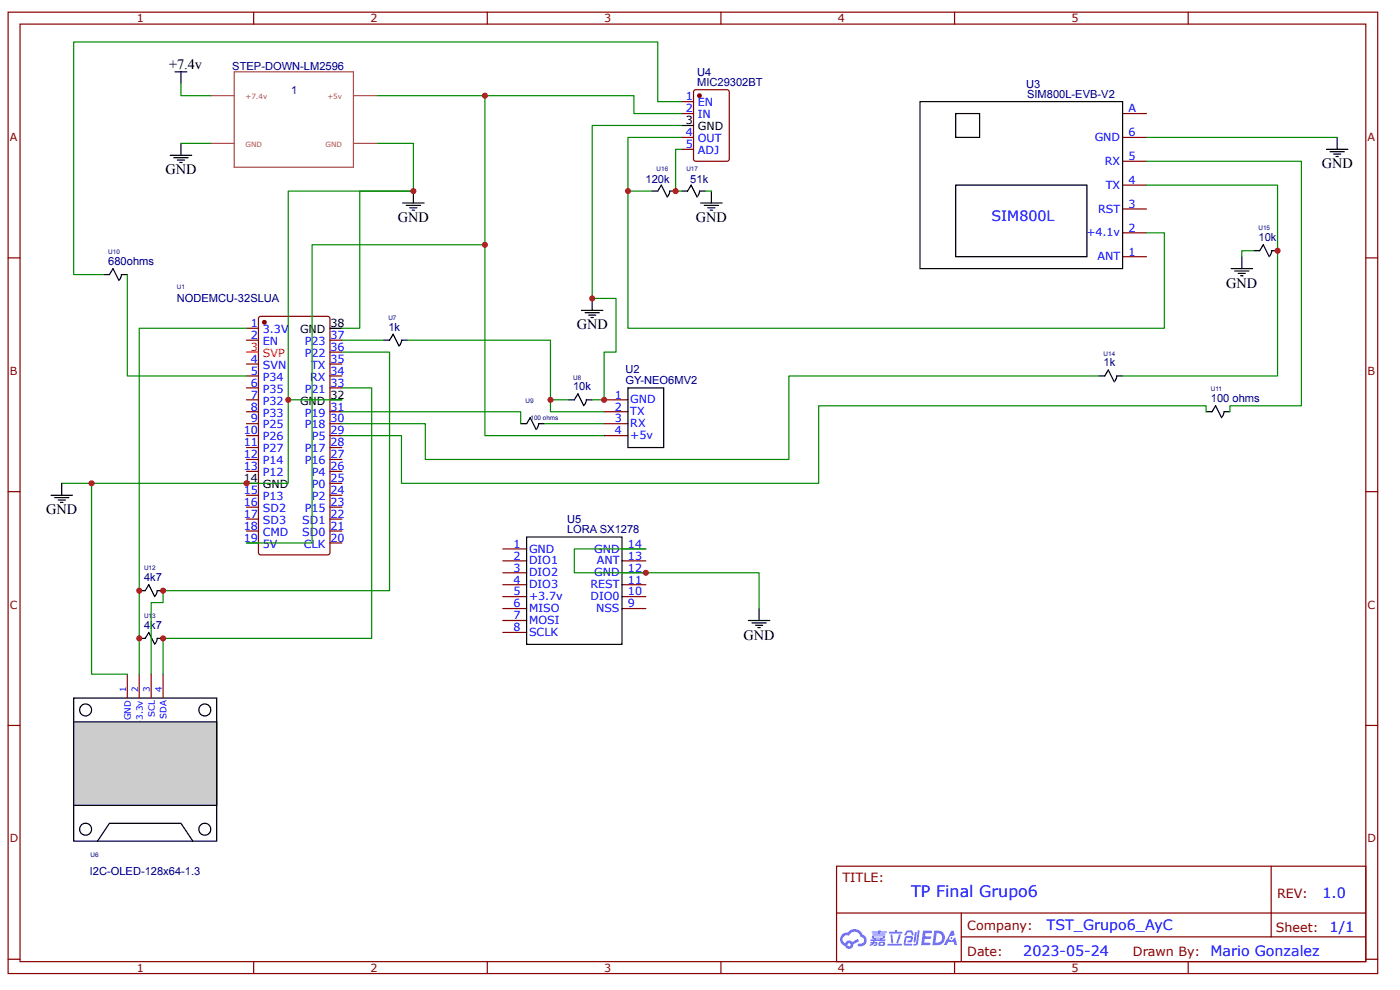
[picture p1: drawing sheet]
<svg xmlns="http://www.w3.org/2000/svg" width="297mm" height="210mm" viewBox="0 0 297 210" stroke-linecap="round" stroke-linejoin="round" font-family="sans-serif">
<g fill="none" stroke="#800" stroke-width=".25">
<path d="M1.7 2.6h290.6v203.8h-290.6zM4.3 5.1h285.5v198.8h-285.5zM53.8 2.6v2.5M103.4 2.6v2.5M152.9 2.6v2.5M202.5 2.6v2.5M252.1 2.6v2.5M1.7 54.7h2.6M289.8 54.7h2.5M1.7 104.2h2.6M289.8 104.2h2.5M1.7 153.8h2.6"/>
<path d="M289.8 153.8h2.5M177.5 183.6h112.3v20.3h-112.3zM177.5 193.6h112.2M203.9 198.6h85.8M203.9 193.6v10.1M269.7 183.7v14.9M1.7 203.4h2.6M53.8 203.9v2.5M103.4 203.9v2.5M152.9 203.9v2.5M202.5 203.9v2.5M252.1 203.9v2.5"/>
<path d="M289.8 203.4h2.5"/>
</g>
<g fill="#58f">
<path d="M195.8 197.3h1.7l.2 .1-.1 .4-1.3 .1-.1 .6h1.1l.2 .3-.2 .2h-1.1l-.1 .8 1.2 .1 .1 .2-.1 .2-1.9 .1z"/>
<path d="M201.8 197.3h.5l.2 .9-.4 .3a.48 .48 0 0 0-.7 .2 .48 .48 0 0 0 .3 .6 .48 .48 0 0 0 .6-.4l.4-.2 .4 1.7h-.6l-.1-.7h-1.2l-.4 .7h-.6z"/>
<path d="M194.1 197.6h.4l-.3 2-.2 .2-.2-.2z"/>
<path d="M194.7 197.3h.4l-.3 2.7a.57 .57 0 0 1-.5 .5 .57 .57 0 0 1-.6-.2l.7-.3z"/>
<path d="M192.3 197.4l.4-.2 .8 .1 .3 1h-.4l-.2-.6h-.6l-.4 .6h-.3z"/>
<path d="M192.1 198.6l1.2-.2a.73 .73 0 0 1 .4 .8 .73 .73 0 0 1-.6 .6h-.5l-.1-.2 .2-.2h.4l.2-.6h-.9l-.3 1.3h1.3l.1 .2-.2 .2h-1.1l-.4-.2-.1-.3z"/>
<path d="M188.3 200.1h2.8l.2 .2-.2 .2h-2.7z"/>
<path d="M190.7 198.1h.4a2.79 2.79 0 0 1-.7 1.9l-.2-.2z"/>
<path d="M188.9 198.1h.4l.2 1.6-.2 .3-.2-.2z"/>
<path d="M188.6 197.5h1.3v-.3h.4v.3h1l.2 .3-.2 .1h-2.6z"/>
<path d="M184.7 199.7l.9-.2v.2l.5 .1-.1 .6-.7 .1v-.2h.4v-.3a.45 .45 0 0 0-.6 .3l-.5 .3-.1-.3 .5-.3h-.4z"/>
<path d="M185 197.4h1.3l.1-.2h.4v.2h1.2l.1 .2-.1 .1h-1.3v.2h1l.2 .2-.2 .1h-2.5l-.1-.3h1.2v-.2h-1.3z"/>
<path d="M198.2 197.3l-.4 3.1h.9a1.55 1.55 0 0 0 1.8-1.6 1.55 1.55 0 0 0-1.8-1.5zM198.7 197.8a1.04 1.04 0 0 1 1.2 1.2 1.04 1.04 0 0 1-1.5 .8z"/>
<path d="M185.1 198.4l-.1 .5 .4 .1v.2h-.7v.3h3.1l.1-.2-.1-.1h-.7l.1-.1a.43 .43 0 0 0 .5-.3 .43 .43 0 0 0-.2-.5h-2.2zM185.4 198.6h2l-.2 .2h-1.8zM185.8 199h1l-.1 .2h-.8z"/>
<path d="M186.5 199.8l-.1 .7 1.3-.1v-.7zM186.8 200l.5-.1v.4h-.5z"/>
<path d="M178.6 198.1a1.47 1.47 0 0 0 .7 2.5 .89 .89 0 0 0 1 .6 .89 .89 0 0 0 .7-1l1.3-.7-.3-.4-1.2 .6-.4-.3a.89 .89 0 0 0-1.1 .6 .9 .9 0 0 1-.4-1.2 .9 .9 0 0 1 1.2-.4 1.3 1.3 0 0 1 1.4-.8 1.3 1.3 0 0 1 1.1 1.1 .74 .74 0 0 1 .7 .9 .74 .74 0 0 1-1.1 .5l-.2 .1v.3a1.28 1.28 0 0 0 1.8-.6 1.28 1.28 0 0 0-.8-1.7 1.89 1.89 0 0 0-3.2-.5l-.7 .1zM179.8 200.3a.35 .35 0 0 1 .7 0 .35 .35 0 0 1-.7 0z"/>
<circle cx="201.8" cy="198.9" r=".19"/>
</g>
<path d="M238.2 24.1h5M238.2 29.1h5M238.2 34.2h5M238.2 39.2h5M238.2 44.3h5M238.2 49.4h5M238.2 54.4h5M55 67.2l.3-.1h14.2l.3 .1 .2 .3v49.6l-.1 .3-.3 .2h-14.3h-.2l-.3-.4v-49.6zM128.2 92.4h5M128.2 89.8h5M128.2 87.3h5M128.2 84.8h5" fill="none" stroke="#800" stroke-width=".25"/>
<path d="M195.2 21.5h43v35.5h-43zM202.8 39.2h27.8v15.2h-27.8zM202.8 24.1h5v5h-5zM133.2 82.2h7.6v12.7h-7.6z" fill="none" stroke="#000" stroke-width=".25"/>
<circle cx="56.1" cy="68.3" r=".38" fill="#800"/>
<g fill="none" stroke="#800" stroke-width=".25">
<path d="M147.3 19.2l.3-.2h6.6l.5 .3v14.4l-.3 .5h-6.8l-.4-.3-.1-14.4zM52.3 69.6h2.5M52.3 72.1h2.5M52.3 77.2h2.5M52.3 79.7h2.5M70 72.1h2.5M70 77.2h2.5M70 79.7h2.5M70 74.7h2.5M52.3 82.2h2.5M52.3 84.8h2.5M52.3 87.3h2.5"/>
<path d="M52.3 89.8h2.5M52.3 92.4h2.5M52.3 94.9h2.5M52.3 97.4h2.5M52.3 99.9h2.5M70 82.2h2.5M70 87.3h2.5M70 89.8h2.5M70 92.4h2.5M70 94.9h2.5M70 97.4h2.5M70 99.9h2.5"/>
<path d="M52.3 105h2.5M52.3 107.5h2.5M52.3 110.1h2.5M52.3 112.6h2.5M52.3 115.1h2.5M70 105h2.5M70 107.5h2.5M70 110.1h2.5M70 112.6h2.5M70 115.1h2.5M70 102.5h2.5"/>
<circle cx="56.1" cy="68.3" r=".38"/>
</g>
<path d="M52.3 74.7h2.5" fill="none" stroke="#f00" stroke-width=".25"/>
<path d="M70 69.6h2.5M70 84.8h2.5M52.3 102.5h2.5" fill="none" stroke="#000" stroke-width=".25"/>
<circle cx="148.4" cy="20.3" r=".38" fill="#800"/>
<g fill="none" stroke="#800" stroke-width=".25">
<path d="M144.6 21.5h2.5M144.6 24.1h2.5M144.6 29.1h2.5M144.6 31.7h2.5M106.7 116.4h5M106.7 118.9h5M132 116.4h5M132 118.9h5M106.7 121.4h5M106.7 124h5M106.7 126.5h5M106.7 129h5"/>
<path d="M106.7 134.1h5M106.7 131.6h5M132 121.4h5M132 124h5M132 126.5h5M132 129h5M27 142.9v5.1M29.5 142.9v5.1M32.1 142.9v5.1M34.6 142.9v5.1"/>
<circle cx="148.4" cy="20.3" r=".38"/>
</g>
<g fill="none" stroke="#000" stroke-width=".25">
<path d="M37.1 15.2h2.6M38.4 15.2v2.6M36.1 32.9h4.6M36.9 33.4h3M37.6 33.9h1.5M38.1 34.4h.5M38.4 30.4v2.5M144.6 26.6h2.5M85.4 43h4.6M86.2 43.5h3M86.9 44.1h1.6M87.4 44.6h.6"/>
<path d="M87.7 40.5v2.5M123.4 65.8h4.5M124.1 66.3h3.1M124.9 66.8h1.5M125.4 67.3h.5M125.6 63.3v2.5M111.7 113.8h20.3v22.8h-20.3zM15.6 148h30.4v30.3h-30.4z"/>
</g>
<path d="M49.7 15.2h25.3v20.3h-25.3zM44.7 20.3h5M44.7 30.4h5M75.1 20.3h5M75.1 30.4h5" fill="none" stroke="#a54b4b" stroke-width=".25"/>
<path d="M38.4 17.8v2.5h6.3M38.4 30.4h6.3M80.1 20.3h54.4v3.8h10.1M80.1 30.4h7.6v10.1h-11.4v29.1h-3.8M102.9 20.3v31.6h-36.7v63.2h-13.9M144.6 29.1h-11.4v40.5h113.8v-20.2h-3.8M144.6 26.6h-19v36.7h5.1v11.4h-2.5v10.1M87.7 40.5h-26.6v44.3h11.4M61.1 84.8v17.7h-48" fill="none" stroke="#080" stroke-width=".25"/>
<path d="M15.6 153h30.4v17.7h-30.4z" fill="#ccc"/>
<g fill="none" stroke="#000" stroke-width=".25">
<path d="M281.4 31.7h4.6M282.2 32.2h3M282.9 32.7h1.5M283.4 33.2h.5M283.7 29.1v2.6M22 58.2h1.2l.8-1.2 1.2 2.5M25.7 58.2h1.3M25.8 58.2l-.4 1.1M138.3 40.5h1.2l.8-1.3 1.3 2.6M143.3 40.5h-1.2l-.4 1.1M144.6 40.5h1.3l.7-1.3 1.3 2.6M148.4 40.5h1.3"/>
<path d="M148.4 40.5l-.4 1.1M148.6 43h4.6M149.4 43.5h3M150.2 44.1h1.5M150.7 44.6h.5M150.9 40.5v2.5M261.2 57h4.5M261.9 57.5h3.1M262.7 58h1.5M263.2 58.5h.5M263.5 54.4v2.6M266 53.2h1.2l.8-1.3 1.3 2.5"/>
<path d="M271 53.2h-1.2l-.4 1.1M81.4 72.1h1.2l.8-1.2 1.3 2.5M85.2 72.1h1.2M85.2 72.1l-.4 1.1M233.1 79.7h1.3l.7-1.3 1.3 2.6M238.2 79.7h-1.3l-.4 1.1M110.5 89.8h1.2l.8-1.2 1.2 2.5M114.3 89.8h1.2M114.3 89.8l-.4 1.1M120.6 84.8h1.2l.8-1.3 1.3 2.5M124.4 84.8h1.2M124.4 84.8l-.4 1.1"/>
<path d="M255.9 87.3h1.2l.8-1.3 1.3 2.6M260.9 87.3h-1.2l-.4 1.1M10.8 105h4.6M11.6 105.5h3M12.3 106h1.6M12.8 106.5h.6M13.1 102.5v2.5M29.5 125.2h1.3l.8-1.2 1.2 2.5M29.5 135.3h1.3l.8-1.2 1.2 2.5M33.3 125.2h1.3M33.3 135.3h1.3M33.4 125.2l-.4 1.1"/>
<path d="M33.4 135.3l-.4 1.1M158.8 131.6h4.5M159.5 132.1h3.1M160.3 132.6h1.5M160.8 133.1h.5M161 129v2.6M15.6 153h30.4v17.7h-30.4zM20.7 178.3l2.5-3.8h15.2l2.5 3.8"/>
<circle cx="18.2" cy="150.5" r="1.26"/>
<circle cx="43.4" cy="150.5" r="1.26"/>
<circle cx="18.2" cy="175.8" r="1.26"/>
<circle cx="43.4" cy="175.8" r="1.26"/>
</g>
<g fill="none" stroke="#080" stroke-width=".25">
<path d="M144.6 21.5h-5.1v-12.6h-123.9v49.3h6.4M144.6 31.7h-1.3v8.8h1.3M243.2 34.2h32.9v51.8h-15.2v1.3M243.2 39.2h27.8v40.5h-32.8M243.2 29.1h40.5M27 58.2v21.5h25.3M102.9 51.9v40.5h25.3M133.2 40.5h5.1M149.7 40.5h1.2M266 53.2h-2.5v1.2M52.3 69.6h-22.8v73.3M72.5 74.7h10.1v50.5h-48v2.6h-2.5v15.1"/>
<path d="M72.5 72.1h8.9M86.4 72.1h30.4v15.2h11.4M233.1 79.7h-65.7v17.7h-77.2v-7.6h-17.7M72.5 87.3h38v2.5M72.5 82.2h6.4v53.1h-44.3v7.6M115.5 89.8h12.7M116.8 84.8h3.8M125.6 84.8h2.6M255.9 87.3v-1.3h-82.2v16.5h-88.5v-10.1h-12.7M19.4 102.5v40.4h7.6M137 116.4h-15.2v5h39.2v7.6"/>
</g>
<g fill="#c00">
<circle cx="87.7" cy="40.5" r=".63"/>
<circle cx="61.1" cy="84.8" r=".63"/>
<circle cx="102.9" cy="20.3" r=".63"/>
<circle cx="116.8" cy="84.8" r=".63"/>
<circle cx="128.2" cy="84.8" r=".63"/>
<circle cx="125.6" cy="63.3" r=".63"/>
<circle cx="102.9" cy="51.9" r=".63"/>
<circle cx="52.3" cy="102.5" r=".63"/>
<circle cx="29.5" cy="135.3" r=".63"/>
<circle cx="29.5" cy="125.2" r=".63"/>
<circle cx="19.4" cy="102.5" r=".63"/>
<circle cx="34.6" cy="135.3" r=".63"/>
<circle cx="34.6" cy="125.2" r=".63"/>
<circle cx="137" cy="121.4" r=".63"/>
<circle cx="271" cy="53.2" r=".63"/>
<circle cx="133.2" cy="40.5" r=".63"/>
<circle cx="143.3" cy="40.5" r=".63"/>
</g>
<text font-size="3.4" fill="#00f" x="193.3" y="190.1">TP Final Grupo6</text>
<g font-size="3">
<text x="35.9" y="14.7">+7.4v</text>
<text x="280.4" y="35.7">GND</text>
<text x="35.1" y="37">GND</text>
<text x="84.4" y="47.1">GND</text>
<text x="147.6" y="47.1">GND</text>
<text x="260.2" y="61">GND</text>
<text x="122.3" y="69.8">GND</text>
<text x="9.8" y="109">GND</text>
<text x="157.7" y="135.6">GND</text>
</g>
<g font-size="3" fill="#00f">
<text x="210.3" y="46.8">SIM800L</text>
<text x="280.6" y="190.3">1.0</text>
<text x="222" y="197.1">TST_Grupo6_AyC</text>
<text x="282.1" y="197.7">1/1</text>
<text x="217.1" y="202.7">2023-05-24</text>
<text x="256.8" y="202.7">Mario Gonzalez</text>
</g>
<g font-size="2.7" fill="#800">
<text x="178.7" y="186.9">TITLE:</text>
<text x="270.9" y="190.3">REV:</text>
<text x="205.2" y="197.1">Company:</text>
<text x="270.7" y="197.6">Sheet:</text>
<text x="205.2" y="202.6">Date:</text>
<text x="240.3" y="202.7">Drawn By:</text>
</g>
<g font-size="2.4" fill="#800">
<text x="29" y="4.7">1</text>
<text x="78.6" y="4.7">2</text>
<text x="128.2" y="4.7">3</text>
<text x="177.7" y="4.7">4</text>
<text x="227.3" y="4.7">5</text>
<text x="2.1" y="29.9">A</text>
<text x="290.1" y="29.9">A</text>
<text x="2.1" y="79.5">B</text>
<text x="290.1" y="79.5">B</text>
<text x="2.1" y="129">C</text>
<text x="290.1" y="129">C</text>
<text x="2.1" y="178.6">D</text>
<text x="290.1" y="178.6">D</text>
<text x="29" y="206">1</text>
<text x="78.6" y="206">2</text>
<text x="128.2" y="206">3</text>
<text x="177.7" y="206">4</text>
<text x="227.3" y="206">5</text>
</g>
<g font-size="2.4" fill="#000080">
<text x="49.3" y="14.8">STEP-DOWN-LM2596</text>
<text x="147.9" y="16.1">U4</text>
<text x="61.8" y="19.8">1</text>
<text x="147.9" y="18.3">MIC29302BT</text>
<text x="217.7" y="18.6">U3</text>
<text x="217.9" y="20.7">SIM800L-EVB-V2</text>
<text x="136.9" y="38.8">120k</text>
<text x="146.4" y="38.8">51k</text>
<text x="267" y="51.1">10k</text>
<text x="23" y="56.2">680ohms</text>
<text x="37.5" y="64.1">NODEMCU-32SLUA</text>
<text x="82.4" y="70.1">1k</text>
<text x="234.1" y="77.7">1k</text>
<text x="121.6" y="82.7">10k</text>
<text x="132.7" y="81.4">GY-NEO6MV2</text>
<text x="132.7" y="79.2">U2</text>
<text x="256.9" y="85.3">100 ohms</text>
<text x="120.3" y="113">LORA SX1278</text>
<text x="120.3" y="110.9">U5</text>
<text x="30.6" y="123.2">4k7</text>
<text x="30.6" y="133.3">4k7</text>
<text x="19" y="185.5">I2C-OLED-128x64-1.3</text>
</g>
<g font-size="2.4" fill="#00f">
<text x="145.5" y="21.3">1</text>
<text x="145.5" y="23.8">2</text>
<text x="148.1" y="22.6">EN</text>
<text x="239.4" y="23.8">A</text>
<text x="145.5" y="28.9">4</text>
<text x="148.1" y="25.1">IN</text>
<text x="232.2" y="29.9">GND</text>
<text x="239.4" y="28.9">6</text>
<text x="145.5" y="31.4">5</text>
<text x="148.1" y="30.1">OUT</text>
<text x="148.1" y="32.7">ADJ</text>
<text x="234.4" y="35">RX</text>
<text x="239.4" y="33.9">5</text>
<text x="234.6" y="40">TX</text>
<text x="239.4" y="39">4</text>
<text x="232.9" y="45.1">RST</text>
<text x="239.4" y="44.1">3</text>
<text x="230.5" y="50.1">+4.1v</text>
<text x="239.4" y="49.1">2</text>
<text x="232.8" y="55.2">ANT</text>
<text x="239.4" y="54.2">1</text>
<text x="53.2" y="69.3">1</text>
<text x="53.2" y="71.9">2</text>
<text x="55.8" y="70.6">3.3V</text>
<text x="70.1" y="71.9">37</text>
<text x="53.2" y="76.9">4</text>
<text x="55.8" y="73.1">EN</text>
<text x="64.6" y="75.7">P22</text>
<text x="64.6" y="73.1">P23</text>
<text x="70.1" y="76.9">35</text>
<text x="70.1" y="74.4">36</text>
<text x="53.2" y="79.5">5</text>
<text x="53.2" y="82">6</text>
<text x="55.8" y="78.2">SVN</text>
<text x="55.8" y="80.7">P34</text>
<text x="55.8" y="83.3">P35</text>
<text x="64.6" y="83.3">P21</text>
<text x="65.8" y="80.7">RX</text>
<text x="66" y="78.2">TX</text>
<text x="70.1" y="82">33</text>
<text x="70.1" y="79.5">34</text>
<text x="53.2" y="84.5">7</text>
<text x="53.2" y="87">8</text>
<text x="53.2" y="89.6">9</text>
<text x="55.8" y="85.8">P32</text>
<text x="55.8" y="88.3">P33</text>
<text x="64.6" y="88.3">P19</text>
<text x="70.1" y="89.6">30</text>
<text x="70.1" y="87">31</text>
<text x="130.5" y="89.6">3</text>
<text x="130.5" y="87">2</text>
<text x="130.5" y="84.5">1</text>
<text x="133.7" y="88.1">TX</text>
<text x="133.7" y="85.5">GND</text>
<text x="51.7" y="92.1">10</text>
<text x="51.7" y="94.6">11</text>
<text x="55.8" y="90.8">P25</text>
<text x="55.8" y="93.4">P26</text>
<text x="55.8" y="95.9">P27</text>
<text x="64.6" y="95.9">P17</text>
<text x="64.6" y="90.8">P18</text>
<text x="66.1" y="93.4">P5</text>
<text x="70.1" y="94.6">28</text>
<text x="70.1" y="92.1">29</text>
<text x="130.5" y="92.1">4</text>
<text x="133.7" y="93.1">+5v</text>
<text x="133.7" y="90.6">RX</text>
<text x="51.7" y="97.2">12</text>
<text x="51.7" y="99.7">13</text>
<text x="55.8" y="98.4">P14</text>
<text x="55.8" y="101">P12</text>
<text x="64.6" y="98.4">P16</text>
<text x="66.1" y="101">P4</text>
<text x="70.1" y="99.7">26</text>
<text x="70.1" y="97.2">27</text>
<text x="51.7" y="104.7">15</text>
<text x="51.7" y="107.3">16</text>
<text x="55.8" y="106">P13</text>
<text x="66.1" y="106">P2</text>
<text x="66.1" y="103.5">P0</text>
<text x="70.1" y="107.3">23</text>
<text x="70.1" y="104.7">24</text>
<text x="70.1" y="102.2">25</text>
<text x="51.7" y="109.8">17</text>
<text x="51.7" y="112.3">18</text>
<text x="55.8" y="108.5">SD2</text>
<text x="55.8" y="111.1">SD3</text>
<text x="55.8" y="113.6">CMD</text>
<text x="64.1" y="113.6">SD0</text>
<text x="64.1" y="111.1">SD1</text>
<text x="64.6" y="108.5">P15</text>
<text x="70.1" y="112.3">21</text>
<text x="70.1" y="109.8">22</text>
<text x="51.7" y="114.9">19</text>
<text x="55.8" y="116.1">5V</text>
<text x="64.5" y="116.1">CLK</text>
<text x="70.1" y="114.9">20</text>
<text x="109" y="118.7">2</text>
<text x="109" y="116.1">1</text>
<text x="112.2" y="119.7">DIO1</text>
<text x="112.2" y="117.1">GND</text>
<text x="126" y="117.1">GND</text>
<text x="126.6" y="119.7">ANT</text>
<text x="133.2" y="116.1">14</text>
<text x="133.2" y="118.7">13</text>
<text x="109" y="123.7">4</text>
<text x="109" y="121.2">3</text>
<text x="112.2" y="124.7">DIO3</text>
<text x="112.2" y="122.2">DIO2</text>
<text x="125.2" y="124.7">REST</text>
<text x="126" y="122.2">GND</text>
<text x="133.2" y="121.2">12</text>
<text x="133.2" y="123.7">11</text>
<text x="109" y="131.3">7</text>
<text x="109" y="128.8">6</text>
<text x="109" y="126.2">5</text>
<text x="112.2" y="129.8">MISO</text>
<text x="112.2" y="127.3">+3.7v</text>
<text x="125.3" y="127.3">DIO0</text>
<text x="126.5" y="129.8">NSS</text>
<text x="133.2" y="126.2">10</text>
<text x="133.2" y="128.8">9</text>
<text x="109" y="133.8">8</text>
<text x="112.2" y="134.8">SCLK</text>
<text x="112.2" y="132.3">MOSI</text>
</g>
<g font-size="2.4">
<text x="145.5" y="26.4">3</text>
<text x="148.1" y="27.6">GND</text>
<text x="63.6" y="70.6">GND</text>
<text x="70.1" y="69.3">38</text>
<text x="63.6" y="85.8">GND</text>
<text x="70.1" y="84.5">32</text>
<text x="51.7" y="102.2">14</text>
<text x="55.8" y="103.5">GND</text>
</g>
<g font-size="2.4" fill="#f00">
<text x="53.2" y="74.4">3</text>
<text x="55.8" y="75.7">SVP</text>
</g>
<g font-size="1.9" fill="#00f">
<text x="26.8" y="146.7" transform="rotate(-90 26.8 146.7)">1</text>
<text x="29.3" y="146.7" transform="rotate(-90 29.3 146.7)">2</text>
<text x="31.8" y="146.7" transform="rotate(-90 31.8 146.7)">3</text>
<text x="34.3" y="146.7" transform="rotate(-90 34.3 146.7)">4</text>
<text x="27.8" y="152.7" transform="rotate(-90 27.8 152.7)">GND</text>
<text x="30.3" y="154.1" transform="rotate(-90 30.3 154.1)">+</text>
<text x="30.3" y="152.6" transform="rotate(-90 30.3 152.6)">3.3v</text>
<text x="32.8" y="152.1" transform="rotate(-90 32.8 152.1)">SCL</text>
<text x="35.4" y="152.5" transform="rotate(-90 35.4 152.5)">SDA</text>
</g>
<g font-size="1.5" fill="#a54b4b">
<text x="52.1" y="21">+7.4v</text>
<text x="69.5" y="21">+5v</text>
<text x="52.1" y="31.1">GND</text>
<text x="69.1" y="31.1">GND</text>
</g>
<g font-size="1.3" fill="#000080">
<text x="139.3" y="36.2">U16</text>
<text x="145.6" y="36.2">U17</text>
<text x="23" y="53.9">U10</text>
<text x="267" y="48.9">U15</text>
<text x="37.5" y="61.2">U1</text>
<text x="82.4" y="67.8">U7</text>
<text x="234.1" y="75.4">U14</text>
<text x="121.6" y="80.5">U8</text>
<text x="256.9" y="83">U11</text>
<text x="111.5" y="85.5">U9</text>
<text x="112.6" y="89">100 ohms</text>
<text x="30.6" y="120.9">U12</text>
<text x="30.6" y="131">U13</text>
<text x="19.2" y="181.7">U6</text>
</g>
</svg>
